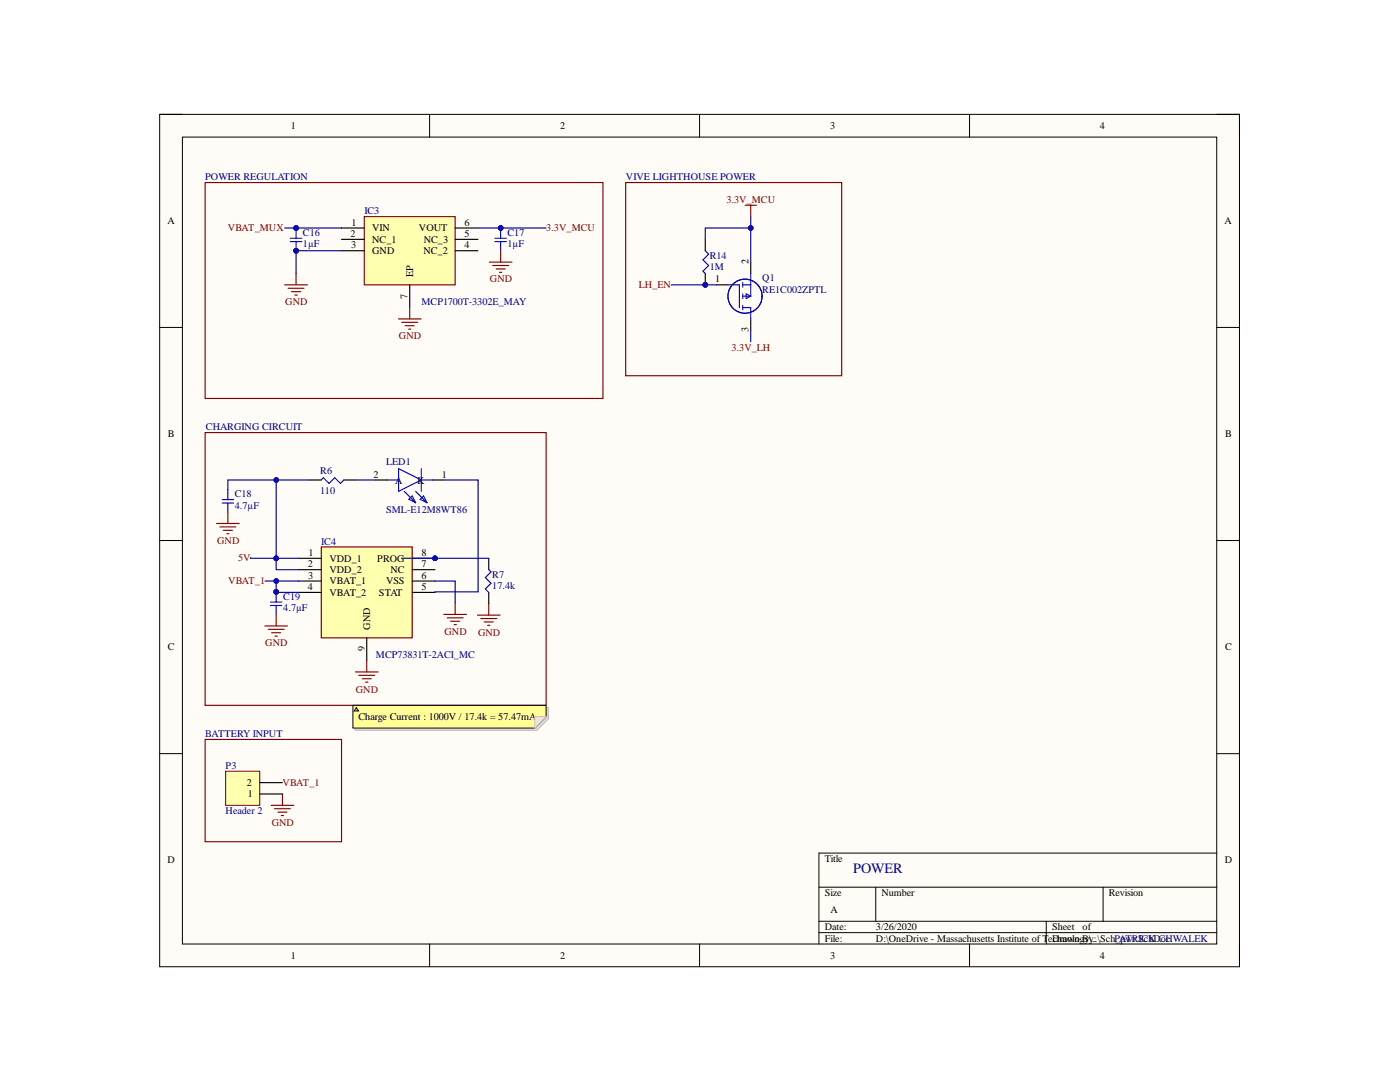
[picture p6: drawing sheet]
<svg xmlns="http://www.w3.org/2000/svg" width="279mm" height="216mm" viewBox="0 0 279 216" stroke-linecap="round" stroke-linejoin="round" font-family="sans-serif">
<path d="M31.9 22.8h215.5v170.1h-215.5z" fill-rule="evenodd" fill="#fffcf8"/>
<path d="M31.9 22.8h215.5v170.1h-215.5z" fill="none" stroke="#000" stroke-width=".2"/>
<path d="M36.4 27.4h206.4v161h-206.4z" fill-rule="evenodd" fill="#fffcf8"/>
<g fill="none" stroke="#000" stroke-width=".2">
<path d="M31.9 22.8h4.5M36.4 27.4h206.4v161h-206.4zM85.7 22.8v4.6M139.6 22.8v4.6M193.5 22.8v4.6M242.8 22.8h4.6v4.6M31.9 65.3h4.5M242.8 65.3h4.6M31.9 107.9h4.5M242.8 107.9h4.6M31.9 150.4h4.5M242.8 150.4h4.6"/>
<path d="M163.4 177h79.4M174.8 177v6.8M220.1 177v6.8M242.8 170.2h-79.4v18.2M85.7 188.4v4.5M139.6 188.4v4.5M163.4 183.8h79.4M163.4 186.1h79.4M193.5 188.4v4.5M208.8 183.8v4.6M247.4 188.4v4.5"/>
</g>
<path d="M40.9 86.3h68.1v54.4h-68.1z" fill="none" stroke="#800000" stroke-width=".23"/>
<circle cx="86.8" cy="111.4" r=".45" fill="#000080"/>
<circle cx="86.8" cy="111.4" r=".45" fill="none" stroke="#000080" stroke-width=".2"/>
<path d="M64.1 109.1h18.2v18.2h-18.2z" fill-rule="evenodd" fill="#ffffb0"/>
<path d="M64.1 109.1h18.2v18.2h-18.2z" fill="none" stroke="#800000" stroke-width=".23"/>
<path d="M59.6 111.4h4.5M59.6 113.7h4.5M59.6 115.9h4.5M59.6 118.2h4.5M82.3 111.4h4.5M73.2 127.3v4.5" fill="none" stroke="#000" stroke-width=".23"/>
<circle cx="86.8" cy="111.4" r=".45" fill="#000080"/>
<circle cx="86.8" cy="111.4" r=".45" fill="none" stroke="#000080" stroke-width=".2"/>
<path d="M61.8 95.8h2.3M68.6 95.8h2.3M82.3 113.7h4.5M82.3 115.9h4.5M82.3 118.2h4.5" fill="none" stroke="#000" stroke-width=".23"/>
<path d="M64.1 95.8l.4-.5 1.2 1.2 1.1-1.2 1.1 1.2 .7-.7" fill="none" stroke="#00f" stroke-width=".23"/>
<path d="M88.6 122.6h4.5M89.3 123.3h3.1M89.9 124h1.9M90.6 124.6h.5M90.8 120.3v2.3M95.3 122.7h4.5M96 123.4h3.1M96.6 124.1h1.8M97.3 124.8h.5M97.5 120.5v2.2" fill="none" stroke="#800000" stroke-width=".23"/>
<circle cx="55.1" cy="118.1" r=".45" fill="#000080"/>
<circle cx="55.1" cy="118.1" r=".45" fill="none" stroke="#000080" stroke-width=".2"/>
<circle cx="55.1" cy="118.1" r=".45" fill="#000080"/>
<circle cx="55.1" cy="118.1" r=".45" fill="none" stroke="#000080" stroke-width=".2"/>
<path d="M55.1 118.1v2M54 120.8h2.3M54 120.1h2.3M55.1 120.8v1.8" fill="none" stroke="#00f" stroke-width=".23"/>
<path d="M52.9 124.9h4.5M53.5 125.6h3.2M54.2 126.3h1.8M54.9 126.9h.4M55.1 122.6v2.3" fill="none" stroke="#800000" stroke-width=".23"/>
<path d="M45 153.9h6.8v6.8h-6.8z" fill-rule="evenodd" fill="#ffffb0"/>
<path d="M45 153.9h6.8v6.8h-6.8z" fill="none" stroke="#800000" stroke-width=".2"/>
<path d="M51.8 158.4h4.6M51.8 156.2h4.6" fill="none" stroke="#000" stroke-width=".23"/>
<g fill="none" stroke="#800000" stroke-width=".23">
<path d="M43.2 104.5h4.5M43.9 105.1h3.2M44.6 105.8h1.8M45.2 106.5h.5M45.5 102.2v2.3M70.9 134.1h4.6M71.6 134.8h3.2M72.3 135.4h1.8M73 136.1h.4M73.2 131.8v2.3M40.9 147.5h27.3v20.5h-27.3zM56.4 158.4v2.3"/>
<path d="M54.1 160.7h4.5M54.8 161.4h3.2M55.5 162.1h1.8M56.1 162.7h.5"/>
</g>
<path d="M44.3 99.7h2.3M45.5 97.7v2M44.3 100.4h2.3M45.5 100.4v1.8" fill="none" stroke="#00f" stroke-width=".23"/>
<path d="M72.7 43.2h18.1v13.6h-18.1z" fill-rule="evenodd" fill="#ffffb0"/>
<path d="M56.8 56.8h4.6M57.5 57.5h3.2M58.2 58.2h1.8M58.9 58.9h.4M59.1 54.6v2.2M72.7 43.2h18.1v13.6h-18.1zM79.5 63.6h4.5M80.2 64.3h3.2M80.9 65h1.8M81.5 65.7h.5M81.8 61.4v2.2" fill="none" stroke="#800000" stroke-width=".23"/>
<path d="M68.2 45.5h4.5M68.2 47.8h4.5M68.2 50h4.5M81.8 56.8v4.6M90.8 45.5h4.6M90.8 47.8h4.6M90.8 50h4.6" fill="none" stroke="#000" stroke-width=".23"/>
<circle cx="59.1" cy="45.5" r=".45" fill="#000080"/>
<circle cx="59.1" cy="45.5" r=".45" fill="none" stroke="#000080" stroke-width=".2"/>
<circle cx="59.1" cy="50" r=".45" fill="#000080"/>
<circle cx="59.1" cy="50" r=".45" fill="none" stroke="#000080" stroke-width=".2"/>
<circle cx="59.1" cy="45.5" r=".45" fill="#000080"/>
<circle cx="59.1" cy="45.5" r=".45" fill="none" stroke="#000080" stroke-width=".2"/>
<circle cx="59.1" cy="50" r=".45" fill="#000080"/>
<circle cx="59.1" cy="50" r=".45" fill="none" stroke="#000080" stroke-width=".2"/>
<path d="M58 48.2h2.2M58 47.5h2.2M59.1 45.5v2M59.1 48.2v1.8" fill="none" stroke="#00f" stroke-width=".23"/>
<circle cx="99.9" cy="45.5" r=".45" fill="#000080"/>
<circle cx="99.9" cy="45.5" r=".45" fill="none" stroke="#000080" stroke-width=".2"/>
<circle cx="99.9" cy="45.5" r=".45" fill="#000080"/>
<circle cx="99.9" cy="45.5" r=".45" fill="none" stroke="#000080" stroke-width=".2"/>
<g fill="none" stroke="#00f" stroke-width=".23">
<path d="M98.8 48.2h2.2M98.8 47.5h2.2M99.9 45.5v2M99.9 48.2v1.8M77.3 95.8h2.2M79.5 93.5l4.6 2.3-4.6 2.2zM80.7 98l2.2 2.3M81.6 99.6l.7-.6 .6 1.3zM82.9 98l2.3 2.3M83.8 99.6l.7-.6 .7 1.3zM84.1 93.5v4.5M84.1 95.8h2.2"/>
<path d="M97.5 113.7l.5 .4-1.1 1.2 1.1 1.1-1.1 1.1 .6 .7"/>
</g>
<path d="M40.9 36.4h79.4v43.1h-79.4zM97.6 52.3h4.6M98.3 53h3.2M99 53.7h1.8M99.7 54.3h.4M99.9 50v2.3" fill="none" stroke="#800000" stroke-width=".23"/>
<path d="M75 95.8h2.3M86.3 95.8h2.3M97.5 111.4v2.3M97.5 118.2v2.3" fill="none" stroke="#000" stroke-width=".23"/>
<circle cx="140.7" cy="56.8" r=".45" fill="#000080"/>
<circle cx="140.7" cy="56.8" r=".45" fill="none" stroke="#000080" stroke-width=".2"/>
<path d="M140.7 54.6v2.2" fill="none" stroke="#000" stroke-width=".23"/>
<circle cx="140.7" cy="56.8" r=".45" fill="#000080"/>
<circle cx="140.7" cy="56.8" r=".45" fill="none" stroke="#000080" stroke-width=".2"/>
<path d="M140.7 47.8v2.2M143 56.8h2.3M149.8 52.3v2.3M149.8 63.6v2.3" fill="none" stroke="#000" stroke-width=".23"/>
<g fill="none" stroke="#00f" stroke-width=".23">
<path d="M140.7 50l.7 .7-1.1 1.1 1.1 1.2-1.1 1.1 .4 .5M145.3 56.8h2.3v4.6M148.2 56.8h1.6M148.2 59.1h1.6M148.2 56.4v.9M148.2 58.6v1M148.9 58.6l.9 .5-.9 .5zM149.8 54.6v4.5M148.2 61.4h1.6v2.2M148.2 60.9v.9"/>
<circle cx="148.7" cy="59.1" r="3.4"/>
</g>
<path d="M124.9 36.4h43.1v38.6h-43.1zM148.7 41h2.3M149.8 41v2.2" fill="none" stroke="#800000" stroke-width=".23"/>
<path d="M149.8 43.2v2.3" fill="none" stroke="#000080" stroke-width=".23"/>
<circle cx="149.8" cy="45.5" r=".45" fill="#000080"/>
<circle cx="149.8" cy="45.5" r=".45" fill="none" stroke="#000080" stroke-width=".2"/>
<path d="M55.1 95.8h-9.6v1.9" fill="none" stroke="#000080" stroke-width=".23"/>
<circle cx="55.1" cy="95.8" r=".45" fill="#000080"/>
<circle cx="55.1" cy="95.8" r=".45" fill="none" stroke="#000080" stroke-width=".2"/>
<path d="M50 111.3v.1h5.1" fill="none" stroke="#000080" stroke-width=".23"/>
<circle cx="55.1" cy="111.4" r=".45" fill="#000080"/>
<circle cx="55.1" cy="111.4" r=".45" fill="none" stroke="#000080" stroke-width=".2"/>
<path d="M52.9 115.9h6.7" fill="none" stroke="#000080" stroke-width=".23"/>
<circle cx="55.1" cy="115.9" r=".45" fill="#000080"/>
<circle cx="55.1" cy="115.9" r=".45" fill="none" stroke="#000080" stroke-width=".2"/>
<path d="M55.1 115.9v2.3h4.5" fill="none" stroke="#000080" stroke-width=".23"/>
<circle cx="55.1" cy="118.1" r=".45" fill="#000080"/>
<circle cx="55.1" cy="118.1" r=".45" fill="none" stroke="#000080" stroke-width=".2"/>
<circle cx="55.1" cy="115.9" r=".45" fill="#000080"/>
<circle cx="55.1" cy="115.9" r=".45" fill="none" stroke="#000080" stroke-width=".2"/>
<path d="M55.1 111.4v2.3h4.5" fill="none" stroke="#000080" stroke-width=".23"/>
<circle cx="55.1" cy="111.4" r=".45" fill="#000080"/>
<circle cx="55.1" cy="111.4" r=".45" fill="none" stroke="#000080" stroke-width=".2"/>
<path d="M61.8 95.8h-6.7v15.6h4.5" fill="none" stroke="#000080" stroke-width=".23"/>
<circle cx="55.1" cy="111.4" r=".45" fill="#000080"/>
<circle cx="55.1" cy="111.4" r=".45" fill="none" stroke="#000080" stroke-width=".2"/>
<circle cx="55.1" cy="95.8" r=".45" fill="#000080"/>
<circle cx="55.1" cy="95.8" r=".45" fill="none" stroke="#000080" stroke-width=".2"/>
<path d="M56.8 45.5h11.4" fill="none" stroke="#000080" stroke-width=".23"/>
<circle cx="59.1" cy="45.5" r=".45" fill="#000080"/>
<circle cx="59.1" cy="45.5" r=".45" fill="none" stroke="#000080" stroke-width=".2"/>
<path d="M59.1 50h9.1" fill="none" stroke="#000080" stroke-width=".23"/>
<circle cx="59.1" cy="50" r=".45" fill="#000080"/>
<circle cx="59.1" cy="50" r=".45" fill="none" stroke="#000080" stroke-width=".2"/>
<path d="M70.9 95.8h4.1M80.1 111.4h17.4" fill="none" stroke="#000080" stroke-width=".23"/>
<circle cx="86.8" cy="111.4" r=".45" fill="#000080"/>
<circle cx="86.8" cy="111.4" r=".45" fill="none" stroke="#000080" stroke-width=".2"/>
<path d="M95.4 45.5h13.6M88.6 95.8h6.8v22.3h-8.6v.1M86.8 115.9h4v4.4" fill="none" stroke="#000080" stroke-width=".23"/>
<circle cx="99.9" cy="45.5" r=".45" fill="#000080"/>
<circle cx="99.9" cy="45.5" r=".45" fill="none" stroke="#000080" stroke-width=".2"/>
<path d="M133.9 56.8h9.1" fill="none" stroke="#000080" stroke-width=".23"/>
<circle cx="140.7" cy="56.8" r=".45" fill="#000080"/>
<circle cx="140.7" cy="56.8" r=".45" fill="none" stroke="#000080" stroke-width=".2"/>
<path d="M140.7 47.8v-2.3h9.1v6.8" fill="none" stroke="#000080" stroke-width=".23"/>
<circle cx="149.8" cy="45.5" r=".45" fill="#000080"/>
<circle cx="149.8" cy="45.5" r=".45" fill="none" stroke="#000080" stroke-width=".2"/>
<path d="M59.1 50v4.6" fill="none" stroke="#000080" stroke-width=".23"/>
<circle cx="59.1" cy="50" r=".45" fill="#000080"/>
<circle cx="59.1" cy="50" r=".45" fill="none" stroke="#000080" stroke-width=".2"/>
<path d="M149.8 65.9v2.3" fill="none" stroke="#000080" stroke-width=".23"/>
<path d="M70.9 141.2h38.5v2.3l-2.2 2.2h-36.3z" fill-rule="evenodd" fill="#e0ddd7"/>
<path d="M70.9 141.2h38.5v2.3l-2.2 2.2h-36.3z" fill="none" stroke="#bfbdba" stroke-width=".2"/>
<path d="M70.4 140.7h38.6v2.3l-2.3 2.3h-36.3z" fill-rule="evenodd" fill="#ffff96"/>
<path d="M70.4 140.7h38.6v2.3l-2.3 2.3h-36.3z" fill="none" stroke="#000" stroke-width=".2"/>
<path d="M106.7 143h2.3l-2.3 2.3z" fill="#f2f0d8"/>
<path d="M106.7 143h2.3l-2.3 2.3z" fill="none" stroke="#bfbdba" stroke-width=".2"/>
<path d="M71.1 141.2l.5 .7h-.9z" fill="#ffcc78"/>
<path d="M71.1 141.2l.5 .7h-.9z" fill="none" stroke="#300" stroke-width=".2"/>
<text font-size="2.8" fill="#000080" x="170.3" y="174.1">POWER</text>
<g font-size="2">
<text x="58" y="25.7">1</text>
<text x="111.8" y="25.7">2</text>
<text x="165.7" y="25.7">3</text>
<text x="219.5" y="25.7">4</text>
<text x="33.4" y="44.8">A</text>
<text x="69.9" y="47.3">2</text>
<text x="70.1" y="45">1</text>
<text x="74.3" y="46.2">VIN</text>
<text x="83.6" y="46.2">VOUT</text>
<text x="92.7" y="45">6</text>
<text x="92.7" y="47.3">5</text>
<text x="244.4" y="44.8">A</text>
<text x="70.1" y="49.6">3</text>
<text x="74.3" y="48.4">NC_1</text>
<text x="74.3" y="50.7">GND</text>
<text x="84.5" y="50.7">NC_2</text>
<text x="84.6" y="48.4">NC_3</text>
<text x="92.7" y="49.6">4</text>
<text x="149.4" y="52.8" transform="rotate(-90 149.4 52.8)">2</text>
<text x="81.3" y="59.6" transform="rotate(-90 81.3 59.6)">7</text>
<text x="82.5" y="55.3" transform="rotate(-90 82.5 55.3)">EP</text>
<text x="142.7" y="56.3">1</text>
<text x="149.4" y="66.3" transform="rotate(-90 149.4 66.3)">3</text>
<text x="33.5" y="87.3">B</text>
<text x="244.5" y="87.3">B</text>
<text x="74.5" y="95.3">2</text>
<text x="88.2" y="95.3">1</text>
<text x="78.9" y="96.5">A</text>
<text x="83.3" y="96.5">K</text>
<text x="61.4" y="113.2">2</text>
<text x="61.5" y="111">1</text>
<text x="65.7" y="112.1">VDD_1</text>
<text x="75.3" y="112.1">PROG</text>
<text x="84.1" y="111">8</text>
<text x="84.1" y="113.2">7</text>
<text x="61.4" y="117.7">4</text>
<text x="61.5" y="115.5">3</text>
<text x="65.7" y="114.4">VDD_2</text>
<text x="65.7" y="116.6">VBAT_1</text>
<text x="65.7" y="118.9">VBAT_2</text>
<text x="75.6" y="118.9">STAT</text>
<text x="77" y="116.6">VSS</text>
<text x="77.9" y="114.4">NC</text>
<text x="84.1" y="115.5">6</text>
<text x="84.1" y="117.7">5</text>
<text x="73.9" y="125.7" transform="rotate(-90 73.9 125.7)">GND</text>
<text x="33.5" y="129.8">C</text>
<text x="72.8" y="130" transform="rotate(-90 72.8 130)">9</text>
<text x="244.5" y="129.8">C</text>
<text x="71.6" y="143.7">Charge Current : 1000V / 17.4k = 57.47mA</text>
<text x="49.3" y="156.9">2</text>
<text x="49.5" y="159.1">1</text>
<text x="33.4" y="172.3">D</text>
<text x="164.6" y="172">Title</text>
<text x="244.4" y="172.3">D</text>
<text x="164.6" y="178.9">Size</text>
<text x="175.9" y="178.9">Number</text>
<text x="221.3" y="178.9">Revision</text>
<text x="164.6" y="185.6">Date:</text>
<text x="165.7" y="182.2">A</text>
<text x="174.8" y="185.6">3/26/2020</text>
<text x="210" y="185.6">Sheet</text>
<text x="216.1" y="185.6">of</text>
<text x="58" y="191.3">1</text>
<text x="111.8" y="191.3">2</text>
<text x="164.6" y="187.9">File:</text>
<text x="165.7" y="191.3">3</text>
<text x="174.8" y="187.9">D:\OneDrive - Massachusetts Institute of T</text>
<text x="209.2" y="187.9">eDrawn y\..\Sch_pwr.SchDCHWALEK</text>
<text x="210.1" y="187.9">chnologBy:</text>
<text x="219.5" y="191.3">4</text>
</g>
<g font-size="2" fill="#000080">
<text x="41" y="36">POWER REGULATION</text>
<text x="124.9" y="36">VIVE LIGHTHOUSE POWER</text>
<text x="60.5" y="47.1">C16</text>
<text x="72.7" y="42.7">IC3</text>
<text x="101.3" y="47.1">C17</text>
<text x="60.5" y="49.4">1µF</text>
<text x="101.3" y="49.4">1µF</text>
<text x="141.6" y="51.6">R14</text>
<text x="141.6" y="53.9">1M</text>
<text x="152.1" y="56.1">Q1</text>
<text x="152.1" y="58.4">RE1C002ZPTL</text>
<text x="84.1" y="60.9">MCP1700T-3302E_MAY</text>
<text x="41.1" y="85.9">CHARGING CIRCUIT</text>
<text x="63.9" y="94.7">R6</text>
<text x="77" y="92.8">LED1</text>
<text x="46.8" y="99.3">C18</text>
<text x="46.8" y="101.5">4.7µF</text>
<text x="63.9" y="98.5">110</text>
<text x="77" y="102.4">SML-E12M8WT86</text>
<text x="64.1" y="108.7">IC4</text>
<text x="56.5" y="119.7">C19</text>
<text x="98.2" y="115.2">R7</text>
<text x="98.2" y="117.5">17.4k</text>
<text x="56.5" y="121.9">4.7µF</text>
<text x="75" y="131.2">MCP73831T-2ACI_MC</text>
<text x="41" y="147.1">BATTERY INPUT</text>
<text x="45" y="153.4">P3</text>
<text x="45" y="162.5">Header 2</text>
<text x="222.4" y="187.9">PATRICK oc</text>
</g>
<g font-size="2" fill="#800000">
<text x="145" y="40.5">3.3V_MCU</text>
<text x="45.5" y="46.2">VBAT_MUX</text>
<text x="109" y="46.2">3.3V_MCU</text>
<text x="97.8" y="56.3">GND</text>
<text x="127.5" y="57.5">LH_EN</text>
<text x="56.9" y="60.9">GND</text>
<text x="79.6" y="67.7">GND</text>
<text x="146" y="69.9">3.3V_LH</text>
<text x="43.3" y="108.5">GND</text>
<text x="47.5" y="111.9">5V</text>
<text x="45.6" y="116.6">VBAT_1</text>
<text x="52.9" y="129">GND</text>
<text x="88.7" y="126.7">GND</text>
<text x="95.4" y="126.8">GND</text>
<text x="71" y="138.2">GND</text>
<text x="56.4" y="156.9">VBAT_1</text>
<text x="54.2" y="164.8">GND</text>
</g>
</svg>
